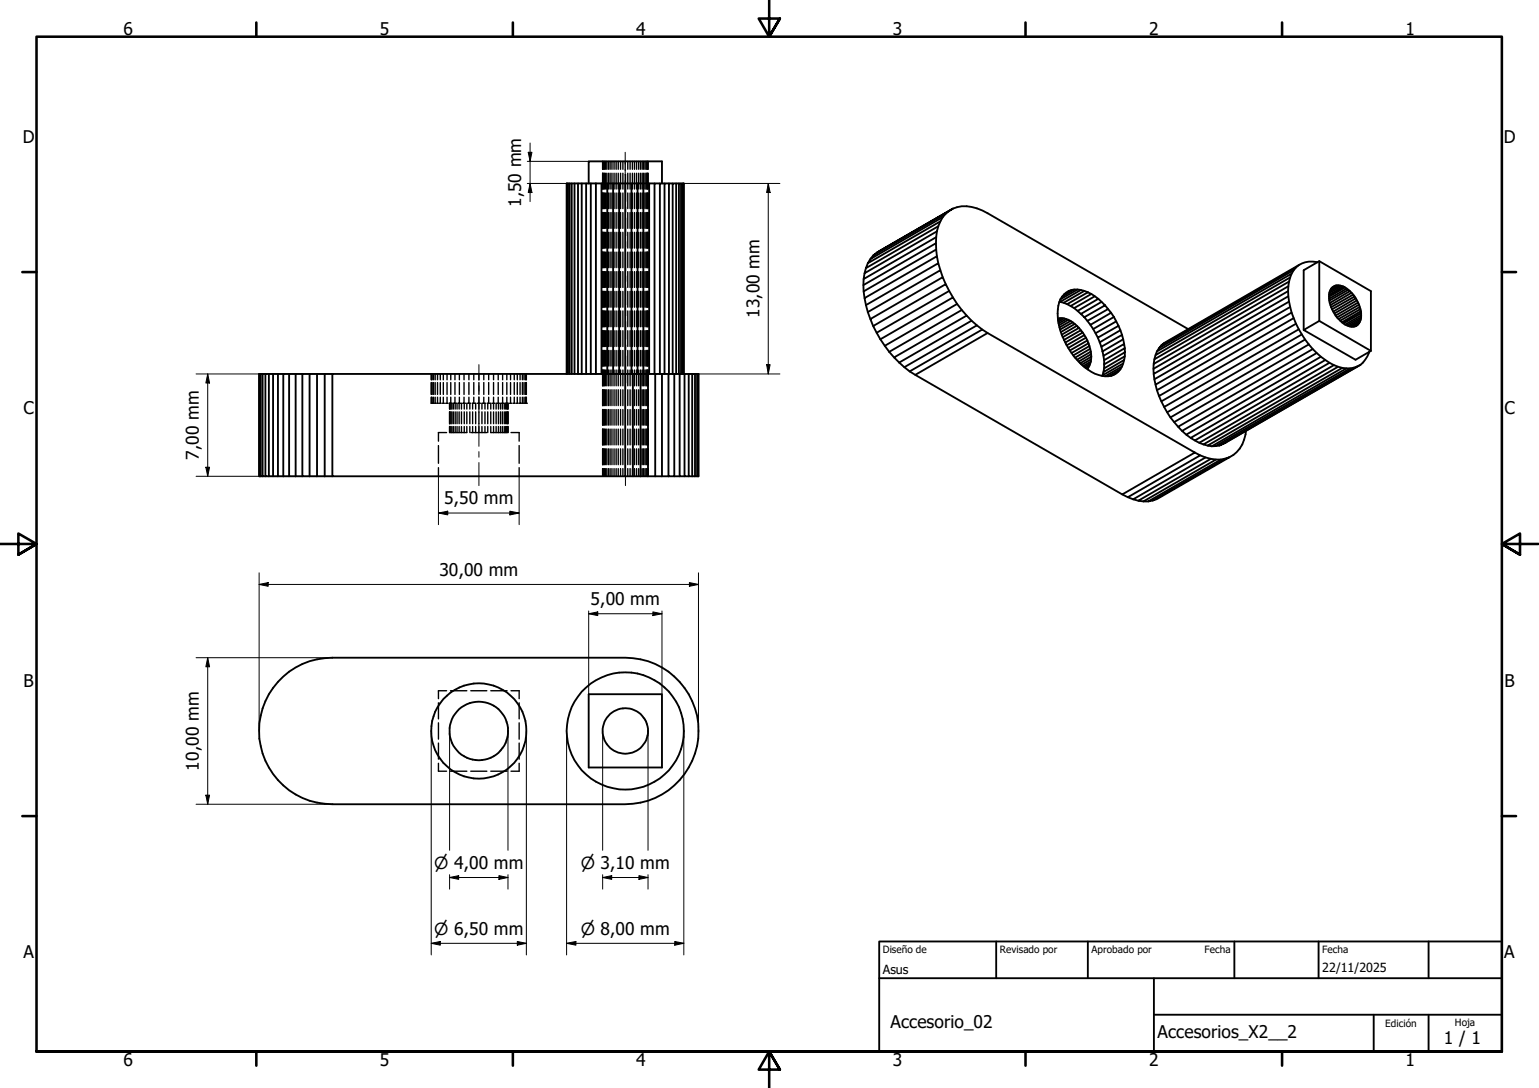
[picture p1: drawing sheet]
<svg xmlns="http://www.w3.org/2000/svg" width="420mm" height="297mm" viewBox="0 0 420 297" stroke-linecap="round" stroke-linejoin="round" font-family="sans-serif">
<!-- layer: Oculto (ISO) -->
<g fill="none" stroke="#000" stroke-width=".38">
<path d="M164.5 44.1v2.1M164.5 47.3v4.3M164.5 52.7v4.2M164.5 58v4.3M164.7 44.1v2.1M164.7 47.3v4.3M164.7 52.7v4.2M164.7 58v4.3M164.8 44.1v2.1M164.8 47.3v4.3M164.8 52.7v4.2M164.8 58v4.3"/>
<path d="M165 44.1v2.1M165 47.3v4.3M165 52.7v4.2M165 58v4.3M165.4 44.1v2.1M165.4 47.3v4.3M165.4 52.7v4.2M165.4 58v4.3M165.7 44.1v2.1M165.7 47.3v4.3M165.7 52.7v4.2M165.7 58v4.3"/>
<path d="M166.1 44.1v2.1M166.1 47.3v4.3M166.1 52.7v4.2M166.1 58v4.3M166.6 44.1v2.1M166.6 47.3v4.3M166.6 52.7v4.2M166.6 58v4.3M167.1 44.1v2.1M167.1 47.3v4.3M167.1 52.7v4.2M167.1 58v4.3"/>
<path d="M167.6 44.1v2.1M167.6 47.3v4.3M167.6 52.7v4.2M167.6 58v4.3M168.2 44.1v2.1M168.2 47.3v4.3M168.2 52.7v4.2M168.2 58v4.3M168.8 44.1v2.1M168.8 47.3v4.3M168.8 52.7v4.2M168.8 58v4.3"/>
<path d="M169.4 44.1v2.1M169.4 47.3v4.3M169.4 52.7v4.2M169.4 58v4.3M170.1 44.1v2.1M170.1 47.3v4.3M170.1 52.7v4.2M170.1 58v4.3M170.7 44.1v2.4M170.7 47.7v2.4M171.4 44.1v2.1M171.4 47.3v4.3"/>
<path d="M171.4 52.7v4.2M171.4 58v4.3M172 44.1v2.1M172 47.3v4.3M172 52.7v4.2M172 58v4.3M172.7 44.1v2.1M172.7 47.3v4.3M172.7 52.7v4.2M172.7 58v4.3M173.2 44.1v2.1M173.2 47.3v4.3"/>
<path d="M173.2 52.7v4.2M173.2 58v4.3M173.8 44.1v2.1M173.8 47.3v4.3M173.8 52.7v4.2M173.8 58v4.3M174.4 44.1v2.1M174.4 47.3v4.3M174.4 52.7v4.2M174.4 58v4.3M174.9 44.1v2.1M174.9 47.3v4.3"/>
<path d="M174.9 52.7v4.2M174.9 58v4.3M175.3 44.1v2.1M175.3 47.3v4.3M175.3 52.7v4.2M175.3 58v4.3M175.7 44.1v2.1M175.7 47.3v4.3M175.7 52.7v4.2M175.7 58v4.3M176.1 44.1v2.1M176.1 47.3v4.3"/>
<path d="M176.1 52.7v4.2M176.1 58v4.3M176.4 44.1v2.1M176.4 47.3v4.3M176.4 52.7v4.2M176.4 58v4.3M176.6 44.1v2.1M176.6 47.3v4.3M176.6 52.7v4.2M176.6 58v4.3M176.8 44.1v2.1M176.8 47.3v4.3"/>
<path d="M176.8 52.7v4.2M176.8 58v4.3M176.9 44.1v2.1M176.9 47.3v4.3M176.9 52.7v4.2M176.9 58v4.3M164.5 63.4v4.3M164.5 68.8v4.3M164.5 74.2v4.3M164.5 79.6v4.3M164.7 63.4v4.3M164.7 68.8v4.3"/>
<path d="M164.7 74.2v4.3M164.7 79.6v4.3M164.8 63.4v4.3M164.8 68.8v4.3M164.8 74.2v4.3M164.8 79.6v4.3M165 63.4v4.3M165 68.8v4.3M165 74.2v4.3M165 79.6v4.3M165.4 63.4v4.3M165.4 68.8v4.3"/>
<path d="M165.4 74.2v4.3M165.4 79.6v4.3M165.7 63.4v4.3M165.7 68.8v4.3M165.7 74.2v4.3M165.7 79.6v4.3M166.1 63.4v4.3M166.1 68.8v4.3M166.1 74.2v4.3M166.1 79.6v4.3M166.6 63.4v4.3M166.6 68.8v4.3"/>
<path d="M166.6 74.2v4.3M166.6 79.6v4.3M167.1 63.4v4.3M167.1 68.8v4.3M167.1 74.2v4.3M167.1 79.6v4.3M167.6 63.4v4.3M167.6 68.8v4.3M167.6 74.2v4.3M167.6 79.6v4.3M168.2 63.4v4.3M168.2 68.8v4.3"/>
<path d="M168.2 74.2v4.3M168.2 79.6v4.3M168.8 63.4v4.3M168.8 68.8v4.3M168.8 74.2v4.3M168.8 79.6v4.3M169.4 63.4v4.3M169.4 68.8v4.3M169.4 74.2v4.3M169.4 79.6v4.3M170.1 63.4v4.3M170.1 68.8v4.3"/>
<path d="M170.1 74.2v4.3M170.1 79.6v4.3M171.4 63.4v4.3M171.4 68.8v4.3M171.4 74.2v4.3M171.4 79.6v4.3M172 63.4v4.3M172 68.8v4.3M172 74.2v4.3M172 79.6v4.3M172.7 63.4v4.3M172.7 68.8v4.3"/>
<path d="M172.7 74.2v4.3M172.7 79.6v4.3M173.2 63.4v4.3M173.2 68.8v4.3M173.2 74.2v4.3M173.2 79.6v4.3M173.8 63.4v4.3M173.8 68.8v4.3M173.8 74.2v4.3M173.8 79.6v4.3M174.4 63.4v4.3M174.4 68.8v4.3"/>
<path d="M174.4 74.2v4.3M174.4 79.6v4.3M174.9 63.4v4.3M174.9 68.8v4.3M174.9 74.2v4.3M174.9 79.6v4.3M175.3 63.4v4.3M175.3 68.8v4.3M175.3 74.2v4.3M175.3 79.6v4.3M175.7 63.4v4.3M175.7 68.8v4.3"/>
<path d="M175.7 74.2v4.3M175.7 79.6v4.3M176.1 63.4v4.3M176.1 68.8v4.3M176.1 74.2v4.3M176.1 79.6v4.3M176.4 63.4v4.3M176.4 68.8v4.3M176.4 74.2v4.3M176.4 79.6v4.3M176.6 63.4v4.3M176.6 68.8v4.3"/>
<path d="M176.6 74.2v4.3M176.6 79.6v4.3M176.8 63.4v4.3M176.8 68.8v4.3M176.8 74.2v4.3M176.8 79.6v4.3M176.9 63.4v4.3M176.9 68.8v4.3M176.9 74.2v4.3M176.9 79.6v4.3M164.5 84.9v4.3M164.5 90.3v4.3"/>
<path d="M164.5 95.7v4.2M164.7 84.9v4.3M164.7 90.3v4.3M164.7 95.7v4.2M164.8 84.9v4.3M164.8 90.3v4.3M164.8 95.7v4.2M165 84.9v4.3M165 90.3v4.3M165 95.7v4.2M165.4 84.9v4.3M165.4 90.3v4.3"/>
<path d="M165.4 95.7v4.2M165.7 84.9v4.3M165.7 90.3v4.3M165.7 95.7v4.2M166.1 84.9v4.3M166.1 90.3v4.3M166.1 95.7v4.2M166.6 84.9v4.3M166.6 90.3v4.3M166.6 95.7v4.2M167.1 84.9v4.3M167.1 90.3v4.3"/>
<path d="M167.1 95.7v4.2M167.6 84.9v4.3M167.6 90.3v4.3M167.6 95.7v4.2M168.2 84.9v4.3M168.2 90.3v4.3M168.2 95.7v4.2M168.8 84.9v4.3M168.8 90.3v4.3M168.8 95.7v4.2M169.4 84.9v4.3M169.4 90.3v4.3"/>
<path d="M169.4 95.7v4.2M170.1 84.9v4.3M170.1 90.3v4.3M170.1 95.7v4.2M171.4 84.9v4.3M171.4 90.3v4.3M171.4 95.7v4.2M172 84.9v4.3M172 90.3v4.3M172 95.7v4.2M172.7 84.9v4.3M172.7 90.3v4.3"/>
<path d="M172.7 95.7v4.2M173.2 84.9v4.3M173.2 90.3v4.3M173.2 95.7v4.2M173.8 84.9v4.3M173.8 90.3v4.3M173.8 95.7v4.2M174.4 84.9v4.3M174.4 90.3v4.3M174.4 95.7v4.2M174.9 84.9v4.3M174.9 90.3v4.3"/>
<path d="M174.9 95.7v4.2M175.3 84.9v4.3M175.3 90.3v4.3M175.3 95.7v4.2M175.7 84.9v4.3M175.7 90.3v4.3M175.7 95.7v4.2M176.1 84.9v4.3M176.1 90.3v4.3M176.1 95.7v4.2M176.4 84.9v4.3M176.4 90.3v4.3"/>
<path d="M176.4 95.7v4.2M176.6 84.9v4.3M176.6 90.3v4.3M176.6 95.7v4.2M176.8 84.9v4.3M176.8 90.3v4.3M176.8 95.7v4.2M176.9 84.9v4.3M176.9 90.3v4.3M176.9 95.7v4.2M117.7 102.1v1.6M117.7 104.4v3.3"/>
<path d="M117.7 108.4v1.7M117.8 108.4v1.7h.3M117.8 102.1v1.6M117.8 104.4v3.3M118 102.1v1.6M118 104.4v3.3M118 108.4v1.7M118.2 110.1h.3M118.4 102.1v1.6M118.4 104.4v3.3M118.4 108.4v1.7M118.7 110.1h.4"/>
<path d="M118.8 102.1v1.6M118.8 104.4v3.3M118.8 108.4v1.7M119.3 110.1h.4M119.4 102.1v1.6M119.4 104.4v3.3M119.4 108.4v1.7M120 110.1h.5M120.2 102.1v1.6M120.2 104.4v3.3M120.2 108.4v1.7M120.8 110.1h.5"/>
<path d="M121 102.1v1.6M121 104.4v3.3M121 108.4v1.7M121.7 110.1h.7M121.9 118.1h-2.2v2.3M122 102.1v1.6M122 104.4v3.3M122 108.4v1.7M122.7 112.4v3.3M122.7 116.4v1.7M122.9 110.1v1.6M122.9 112.4v3.3"/>
<path d="M122.9 116.4v1.7M123.1 108.4v1.7h-.4v1.6M123.1 110.1h.3M123.1 102.1v1.6M123.1 104.4v3.3M123.1 110.1v1.6M123.1 112.4v3.3M123.1 116.4v1.7M123.4 110.1v1.6M123.4 112.4v3.3M123.4 116.4v1.7M123.8 110.1v1.6"/>
<path d="M123.8 112.4v3.3M123.8 116.4v1.7M124.2 108.4v1.7h-.4M124.2 110.1h.5M124.2 102.1v1.6M124.2 104.4v3.3M124.3 110.1v1.6M124.3 112.4v3.3M124.3 116.4v1.7M124.8 110.1v1.6M124.8 112.4v3.3M124.8 116.4v1.7"/>
<path d="M125.3 112.4v3.3M125.3 116.4v1.7M125.4 108.4v1.7h-.4M125.4 102.1v1.6M125.4 104.4v3.3M125.9 110.1h-.5l-.1 1.6M126 110.1v1.6M126 112.4v3.3M126 116.4v1.7M126.7 108.4v1.7h-.4M126.7 110.1h.4M126.7 102.1v1.6"/>
<path d="M126.7 104.4v3.3M126.7 110.1v1.6M126.7 112.4v3.3M126.7 116.4v1.7M127.4 116.4v1.7h-4.4M127.4 110.1v1.6M127.4 112.4v3.3M128 108.4v1.7h-.4M128 110.1h.5M128 102.1v1.6M128 104.4v3.3M128.3 110.1v1.6"/>
<path d="M128.3 112.4v3.3M128.3 116.4v1.7M128.5 118.1h4.4M128.9 110.1h.9M129 110.1v1.6M129 112.4v3.3M129 116.4v1.7M129.3 102.1v1.6M129.3 104.4v3.3M129.3 108.4v1.7M129.9 110.1v1.6M129.9 112.4v3.3"/>
<path d="M129.9 116.4v1.7M130.7 108.4v1.7h-.5M130.7 102.1v1.6M130.7 104.4v3.3M130.7 112.4v3.3M130.7 116.4v1.7M131.2 110.1h-.5v1.6M131.6 110.1v1.6M131.6 112.4v3.3M131.6 116.4v1.7M131.6 110.1h.9M132.1 102.1v1.6"/>
<path d="M132.1 104.4v3.3M132.1 108.4v1.7M132.4 110.1v1.6M132.4 112.4v3.3M132.4 116.4v1.7M133.2 110.1v1.6M133.2 112.4v3.3M133.2 116.4v1.7M133.4 108.4v1.7h-.4M133.4 110.1h.5M133.4 102.1v1.6M133.4 104.4v3.3"/>
<path d="M134 116.4v1.7h4.4M134 110.1v1.6M134 112.4v3.3M134.3 110.1h.8M134.7 102.1v1.6M134.7 104.4v3.3M134.7 108.4v3.3M134.7 112.4v3.3M134.7 116.4v1.7M135.4 110.1v1.6M135.4 112.4v3.3M135.4 116.4v1.7"/>
<path d="M135.6 110.1h.8M136 102.1v1.6M136 104.4v3.3M136 108.4v1.7M136.1 110.1v1.6M136.1 112.4v3.3M136.1 116.4v1.7M136.7 110.1v1.6M136.7 112.4v3.3M136.7 116.4v1.7M137.2 110.1v1.6M137.2 112.4v3.3"/>
<path d="M137.2 116.4v1.7M137.2 108.4v1.7h-.4M137.2 110.1h.4M137.2 102.1v1.6M137.2 104.4v3.3M137.7 110.1v1.6M137.7 112.4v3.3M137.7 116.4v1.7M138 110.1h.7v1.6M138 110.1v1.6M138 112.4v3.3M138 116.4v1.7"/>
<path d="M138.3 110.1v1.6M138.3 112.4v3.3M138.3 116.4v1.7M138.4 102.1v1.6M138.4 104.4v3.3M138.4 108.4v1.7M138.6 110.1v1.6M138.6 112.4v3.3M138.6 116.4v1.7M138.7 112.4v3.3M138.7 116.4v1.7M139.1 110.1h.7"/>
<path d="M139.4 102.1v1.6M139.4 104.4v3.3M139.4 108.4v1.7M139.5 118.1h2.2v2.3M140.1 110.1h.6M140.4 102.1v1.6M140.4 104.4v3.3M140.4 108.4v1.7M141 110.1h.5M141.2 102.1v1.6M141.2 104.4v3.3M141.2 108.4v1.7"/>
<path d="M141.7 110.1h.3M142 108.4v1.7h.2M142 102.1v1.6M142 104.4v3.3M142.4 110.1h.2M142.6 108.4l.1 1.7M142.6 102.1v1.6M142.6 104.4v3.3M142.9 110.1h.3M143.1 102.1v1.6M143.1 104.4v3.3M143.1 108.4v1.7"/>
<path d="M143.3 110.1h.1M143.4 108.4l.1 1.7M143.4 102.1v1.6M143.4 104.4v3.3M143.6 108.4v1.7M143.6 102.1v1.6M143.6 104.4v3.3M164.5 101v4.3M164.5 106.4v4.3M164.5 111.8v4.3M164.5 117.1v4.4M164.7 101v4.3"/>
<path d="M164.7 106.4v4.3M164.7 111.8v4.3M164.7 117.1v4.4M164.8 101v4.3M164.8 106.4v4.3M164.8 111.8v4.3M164.8 117.1v4.4M165 101v4.3M165 106.4v4.3M165 111.8v4.3M165 117.1v4.4M165.4 101v4.3"/>
<path d="M165.4 106.4v4.3M165.4 111.8v4.3M165.4 117.1v4.4M165.7 101v4.3M165.7 106.4v4.3M165.7 111.8v4.3M165.7 117.1v4.4M166.1 101v4.3M166.1 106.4v4.3M166.1 111.8v4.3M166.1 117.1v4.4M166.6 101v4.3"/>
<path d="M166.6 106.4v4.3M166.6 111.8v4.3M166.6 117.1v4.4M167.1 101v4.3M167.1 106.4v4.3M167.1 111.8v4.3M167.1 117.1v4.4M167.6 101v4.3M167.6 106.4v4.3M167.6 111.8v4.3M167.6 117.1v4.4M168.2 101v4.3"/>
<path d="M168.2 106.4v4.3M168.2 111.8v4.3M168.2 117.1v4.4M168.8 101v4.3M168.8 106.4v4.3M168.8 111.8v4.3M168.8 117.1v4.4M169.4 101v4.3M169.4 106.4v4.3M169.4 111.8v4.3M169.4 117.1v4.4M170.1 101v4.3"/>
<path d="M170.1 106.4v4.3M170.1 111.8v4.3M170.1 117.1v4.4M171.4 101v4.3M171.4 106.4v4.3M171.4 111.8v4.3M171.4 117.1v4.4M172 101v4.3M172 106.4v4.3M172 111.8v4.3M172 117.1v4.4M172.7 101v4.3"/>
<path d="M172.7 106.4v4.3M172.7 111.8v4.3M172.7 117.1v4.4M173.2 101v4.3M173.2 106.4v4.3M173.2 111.8v4.3M173.2 117.1v4.4M173.8 101v4.3M173.8 106.4v4.3M173.8 111.8v4.3M173.8 117.1v4.4M174.4 101v4.3"/>
<path d="M174.4 106.4v4.3M174.4 111.8v4.3M174.4 117.1v4.4M174.9 101v4.3M174.9 106.4v4.3M174.9 111.8v4.3M174.9 117.1v4.4M175.3 101v4.3M175.3 106.4v4.3M175.3 111.8v4.3M175.3 117.1v4.4M175.7 101v4.3"/>
<path d="M175.7 106.4v4.3M175.7 111.8v4.3M175.7 117.1v4.4M176.1 101v4.3M176.1 106.4v4.3M176.1 111.8v4.3M176.1 117.1v4.4M176.4 101v4.3M176.4 106.4v4.3M176.4 111.8v4.3M176.4 117.1v4.4M176.6 101v4.3"/>
<path d="M176.6 106.4v4.3M176.6 111.8v4.3M176.6 117.1v4.4M176.8 101v4.3M176.8 106.4v4.3M176.8 111.8v4.3M176.8 117.1v4.4M176.9 101v4.3M176.9 106.4v4.3M176.9 111.8v4.3M176.9 117.1v4.4M119.7 121.7v4.8"/>
<path d="M119.7 127.7v2.3M141.7 121.7v4.8M141.7 127.7v2.3M164.5 122.5v4.4M164.5 127.9v2.1M164.7 122.5v4.4M164.7 127.9v2.1M164.8 122.5v4.4M164.8 127.9v2.1M165 122.5v4.4M165 127.9v2.1M165.4 122.5v4.4"/>
<path d="M165.4 127.9v2.1M165.7 122.5v4.4M165.7 127.9v2.1M166.1 122.5v4.4M166.1 127.9v2.1M166.6 122.5v4.4M166.6 127.9v2.1M167.1 122.5v4.4M167.1 127.9v2.1M167.6 122.5v4.4M167.6 127.9v2.1M168.2 122.5v4.4"/>
<path d="M168.2 127.9v2.1M168.8 122.5v4.4M168.8 127.9v2.1M169.4 122.5v4.4M169.4 127.9v2.1M170.1 122.5v4.4M170.1 127.9v2.1M171.4 122.5v4.4M171.4 127.9v2.1M172 122.5v4.4M172 127.9v2.1M172.7 122.5v4.4"/>
<path d="M172.7 127.9v2.1M173.2 122.5v4.4M173.2 127.9v2.1M173.8 122.5v4.4M173.8 127.9v2.1M174.4 122.5v4.4M174.4 127.9v2.1M174.9 122.5v4.4M174.9 127.9v2.1M175.3 122.5v4.4M175.3 127.9v2.1M175.7 122.5v4.4"/>
<path d="M175.7 127.9v2.1M176.1 122.5v4.4M176.1 127.9v2.1M176.4 122.5v4.4M176.4 127.9v2.1M176.6 122.5v4.4M176.6 127.9v2.1M176.8 122.5v4.4M176.8 127.9v2.1M176.9 122.5v4.4M176.9 127.9v2.1M119.7 191.9v4.4"/>
<path d="M119.7 197.3v4.5M121.9 188.6h-2.2v2.1M123 188.6h4.4M128.5 188.6h4.4M134 188.6h4.4M139.5 188.6h2.2v2.1M141.7 191.9v4.4M141.7 197.3v4.5M119.7 208.4v2.2h2.2M119.7 202.9v4.3M123 210.6h4.4M128.5 210.6h4.4"/>
<path d="M134 210.6h4.4M141.7 208.4v2.2h-2.2M141.7 202.9v4.3"/>
</g>
<!-- layer: Visible (ISO) -->
<g fill="none" stroke="#000" stroke-width=".51">
<path d="M154.8 50.1v52M155.1 50.1v52M155.5 50.1v52M156.1 50.1v52M156.8 50.1v52M157.8 50.1v52M158.8 50.1v52M160 50.1v52M160.7 50.1v-6h20v6M161.3 50.1v52M162.7 50.1h16M162.7 50.1h-8v52"/>
<path d="M162.7 50.1v52M164.2 50.1v52M165.8 50.1v52M167.4 50.1v52M169 50.1v52M170.7 50.1v52M172.4 50.1v52M174.1 50.1v52M175.6 50.1v52M177.2 50.1v52M180.1 50.1h-1.4v52M181.4 50.1h-1.3v52"/>
<path d="M182.6 50.1h-1.2v52M183.6 50.1h-1v52M184.6 50.1h-1v52M185.4 50.1h-.8v52M185.9 50.1h-.5v52M186.4 50.1h-.5v52M186.6 50.1h-.2v52M257.4 59.3l-.7 1.1-19.8 11.5 .7-1.2M258.2 58.3l-.8 1-19.8 11.4 .8-.9M259.1 57.6l-.9 .7-19.8 11.5 .9-.8M260.2 56.9l-20.9 12.1 20.9-12.1a10.1 10.1 0 0 1 9.4 1.3l54.8 31.6M235.8 76.2v3.4"/>
<path d="M255.5 66.4l-19.8 11.4M255.6 64.8l-19.8 11.4 .2-1.6M255.8 70l-.2-1.9-19.8 11.5 .2 1.8M255.8 63.2l-.2 4.9M256.2 71.9l-.4-1.9-19.8 11.4 .4 1.9M256.2 61.8l-.4 1.4-19.8 11.4 .4-1.4M256.7 73.8l-.5-1.9-19.8 11.4 .5 1.9M256.7 60.4l-.5 1.4-19.8 11.4 .5-1.3M257.4 75.7l-.7-1.9-19.8 11.4 .7 1.9M258.2 77.6l-.8-1.9-19.8 11.4 .8 1.9M259.1 79.4l-.9-1.8-19.8 11.4 .9 1.9M292.5 79.2l-.7 .2-1.3 1"/>
<path d="M293.3 79l-.8 .2-2 1.2M294.2 79h-.9l-3.4 2M295.1 79.2l-.9-.2-4.7 2.7M296 79.4l-.9-.2-5.7 3.2M297 79.8l-1-.4-5.6 3.3-1-.3M351.7 79.5l-36.8 21.2 .1 1.4 36.7-21.2M351.7 78.2l-36.7 21.2-.1 1.3M351.9 76.9l-36.7 21.2-.2 1.3M352.2 75.7l-36.7 21.3M352.6 74.7l-36.8 21.2-.6 2.2M353.2 73.8l-36.8 21.2 .7-.7M354.6 72.4l-36.8 21.2-.7 .7 36.7-21.3"/>
<path d="M359.7 71.6a6.1 6.1 0 0 0-7.8 5.3 22.4 22.4 0 0 0 5.4 17.1M360.2 71.3v16.3M364.6 78l-.9 .5M365 77.9l-1.6 .9M365.4 77.9l-2.2 1.3M365.9 78l-2.9 1.6M366.3 78.1l-3.4 1.9M366.8 78.2a2.64 2.64 0 0 0-2.9 .1 2.64 2.64 0 0 0-1.1 2.7l.2 1.7 .7 1.7M367.2 78.5l.5 .3-4.9 2.8M367.7 78.8l.4 .3-5.2 3M368.1 79.1l.5 .4-5.6 3.2M368.6 79.5l.4 .4-5.8 3.4"/>
<path d="M369 79.9l.4 .5-6 3.5M240.3 92.6l1.3 1.8M242.8 96.1l1.3 1.5M245.5 99l1.4 1.3M260.2 81.2l-1.1-1.8-19.8 11.5 1 1.7M261.3 83l-1.1-1.8-19.9 11.4M262.6 84.6l-1.3-1.6-19.7 11.4 1.2 1.7M263.9 86.2l-1.3-1.6-19.8 11.5M265.2 87.6l-1.3-1.4-19.8 11.4 1.4 1.4M266.7 88.8l-1.5-1.2-19.7 11.4M268.2 90l-1.5-1.2-19.8 11.5 1.4 1.1M269.6 90.9l-1.4-.9-19.9 11.4"/>
<path d="M288.9 87h-.1M289.2 82.4h.2M289.4 86.9l-.5 .3M289.5 81.7a13.9 13.9 0 0 0 1 11.1M289.9 91.4l4.1-2.5 .6 .6-4.5 2.6M289.9 86.9l-1 .6M290.4 82.7l.9 .3M290.4 92.8l4.7-2.6 .5 .6-4.8 2.7M290.5 92.8a18 18 0 0 0 9.3 9.5l1.9 .4M290.5 80.4l-1 1.3M290.5 86.9l-1.7 .1M291.1 87.1l-.6-.2-1.6 1"/>
<path d="M291.3 83l5.7-3.2 .9 .4-5.6 3.4zM291.7 95l4.8-2.8 .7 1.5-4.7 2.7M291.7 87.3l-.6-.2-2.1 1.2M292.3 87.6l-.6-.3-2.6 1.5M292.9 88l-.6-.4-3.1 1.8M293.4 88.4l-.5-.4-3.5 2M294 88.9l-.6-.5-3.8 2.3M294.2 84.9l.9 .8M294.6 89.5l.5 .7M295.6 90.8l.4 .7M296.5 92.2l-.5-.7-4.8 2.8M296.9 92.9l-4.8 2.8"/>
<path d="M297.2 93.7l.2 .8-4.3 2.5M297.4 94.5l.2 .7-4.1 2.4M297.4 99.8l-.2 .5M297.6 99.3l-.2 .5-1 .6M297.6 95.2l.2 .8-3.8 2.2M297.8 98.7l-.2 .6-1.6 .9M297.8 96l.1 .7M297.9 96.7v.7l-3 1.8M297.9 96.7l-3.5 2M297.9 98.1l-2.6 1.5M297.9 80.2l1 .7-5.7 3.2-.9-.5M297.9 97.4l-.1 1.3-2.1 1.2"/>
<path d="M298.9 80.9l.9 .7-5.6 3.3-1-.8M299.8 81.6l.9 .8M300.2 93.5l.5 1.2M301 95.9l5.6-3.3-.3-1.2-5.6 3.3 .5 2.4M301.4 98.3l5.7-3.3v1.2l-5.7 3.3zM301.7 83.4l.8 1-5.6 3.2-.9-1 5.7-3.2-1-1-5.6 3.3 .9 .9M302.5 84.4l.8 1-5.6 3.3-.8-1.1M303.3 85.4l.8 1.1M304.1 86.5l-5.7 3.3-.7-1.1M304.1 86.5l.6 1.2-5.6 3.3-.7-1.2M304.7 87.7l.7 1.2-5.7 3.3-.6-1.2M305.4 88.9l.5 1.3-5.7 3.3-.5-1.3"/>
<path d="M305.9 90.2l.4 1.2M306.6 99.2l-.3 .9-4.6 2.6M306.6 92.6l.3 1.3M306.9 98.3l-.3 .9-5.6 3.3 .2-.9M307.1 95l-.2-1.1-5.7 3.2 .2 1.2M307.1 96.2v1.1l-5.7 3.3v-1.1M307.1 97.3l-.2 1-5.7 3.3 .2-1M316.4 95l-.6 .9M351.9 82.3l-36.7 21.3-.2-1.5M352.2 83.8l-36.7 21.2-.3-1.4M352.6 85.3l-36.8 21.2-.3-1.5M353.2 86.9l-36.8 21.2-.6-1.6"/>
<path d="M353.8 88.4l-36.7 21.2-.7-1.5M354.6 89.9l-36.8 21.2-.7-1.5M355.4 91.3l-36.8 21.3-.8-1.5M355.9 90.1v-16.3l4.3-2.5 14.1 8.2v16.3l-4.2 2.4-14.2-8.1 4.3-2.5 14.1 8.2M356.3 92.7l-36.8 21.3-.9-1.4M357.3 94a17.7 17.7 0 0 0 9.2 6.4l2.1 .2M357.3 94l-36.8 21.2-1-1.2M358.4 95.3l-36.8 21.2 1.1 1.2M359.5 96.4l-36.8 21.3 1.1 1M360.6 97.4l-36.8 21.3 1.3 .9M361.8 98.3l-36.7 21.3 1.1 .7 36.8-21.3M362.8 80.5l4-2.3 .4 .3-4.4 2.5"/>
<path d="M363.7 84.4a7.1 7.1 0 0 0 5.7 4.8 2.45 2.45 0 0 0 2.1-2.2M364.2 99.7l-36.8 21.2-1.2-.6M366.3 88l5.2-3.1 .1 .6-4.8 2.8M369.4 80.4l.4 .5-6.1 3.5M369.8 80.9l.3 .6-6.1 3.6M370.1 81.5l.4 .5-6.2 3.6M370.5 82l.3 .6M370.5 88.8l-.4 .2M370.8 88.6l-1 .5M371 83.2l-.2-.6-6.2 3.6M371 88.3l-1.6 .9M371.2 83.8l-.2-.6-6 3.5"/>
<path d="M371.2 87.9l-2.2 1.3M371.4 84.4l-.2-.6-5.8 3.3M371.4 87.5l-2.8 1.6M371.5 84.9l-.1-.5-5.5 3.2M371.6 85.5v.6l-4.4 2.5M371.6 86.1v.5l-3.9 2.2M371.6 86.6l-.1 .4-3.4 2M373.8 96.1a6.6 6.6 0 0 1-2.4 3.5l-37.6 21.7 37.6-21.7M70.8 102.1v27.9M71.2 102.1h-.4v27.9h.4M71.7 102.1h-.5v27.9h.5M72.5 102.1h-.8v27.9h.8"/>
<path d="M73.4 102.1h-.9v27.9h.9M74.5 102.1h-1.1v27.9h1.1M75.9 102.1h-1.4v27.9h1.4M77.3 102.1h-1.4v27.9h1.4M78.9 102.1h-1.6v27.9M80.7 102.1h-1.8v27.9h1.8M82.5 102.1h-1.8v27.9M84.5 102.1h-2v27.9h2M86.6 102.1h-2.1v27.9M88.6 102.1h-2v27.9h2M90.7 102.1h80v27.9h-80zM90.7 102.1h-2.1v27.9"/>
<path d="M170.7 102.1h2.1v27.9h-2.1M172.8 102.1h2.1M176.9 102.1h-2v27.9M178.9 102.1h-2v27.9h2M180.7 102.1h-1.8v27.9M182.5 102.1h1.6v27.9h-1.6zM182.5 102.1h-1.8v27.9h1.8M184.1 102.1h1.4M186.6 102.1v-52l.1 52M186.9 102.1h-1.4v27.9h1.4M188 102.1h-1.1v27.9h1.1M189 102.1h-1v27.9h1"/>
<path d="M189.7 102.1h-.7v27.9h.7M190.3 102.1h-.6v27.9h.6M190.6 102.1l.1 27.9zM190.6 102.1h-.3v27.9h.3M248.3 101.4l1.6 .9M249.9 102.3l19.7-11.4 56.6 32.7-19.8 11.4zM296.5 100.6l.7-.3-.3 .3M296.9 100.6l-.2 .1 .2-.1M301 102.5l-.1 .2M303.3 102.6l-1.6 .1M305.4 101.4l-1.3 .9-.8 .3M305.9 100.8l-.5 .6-2.1 1.2"/>
<path d="M306.3 100.1l-.4 .7-3.4 1.9M320.5 115.2l1.1 1.3M340.2 117.6a8.6 8.6 0 0 1-4.5 7.2M365.3 100.1l-36.8 21.2 1.2 .4M366.5 100.4l-36.8 21.3 1.1 .1M367.6 100.6l-36.8 21.2h1.1M369.6 100.4l-1 .2-36.7 21.2M370.5 100.1l-.9 .3-36.7 21.3 .9-.4M77.3 130h1.6M80.7 130h1.8M84.5 130h2.1M88.6 130h2.1"/>
<path d="M172.8 130h4.1M178.9 130h1.8M184.1 130h1.4M307.9 135.7l1.5 .6M309.4 136.3l1.4 .4M312.2 136.9h1.3M314.7 136.6l19.8-11.4 1.2-.4-19.9 11.5zM326.2 123.6l1.5 .7-19.8 11.4-1.5-.7M327.4 120.9l1.1 .4M327.7 124.3l1.4 .6M330.6 125.3l-1.5-.4-19.7 11.4M332 125.5l-1.4-.2-19.8 11.4 1.4 .2"/>
<path d="M332.9 121.7l-1 .1M333.3 125.5h-1.3l-19.8 11.4M334.5 125.2l-1.2 .3-19.8 11.4 1.2-.3M77.3 184.7a19.5 19.5 0 0 1 13.4-5.1h80a20 20 0 0 1 20 20 20 20 0 0 1-20 20h-80a20 20 0 0 1-18.6-12.9 20 20 0 0 1 5.2-22zM160.7 189.5h20v20h-20z"/>
<circle cx="130.7" cy="199.6" r="8"/>
<circle cx="130.7" cy="199.6" r="13"/>
<circle cx="170.7" cy="199.6" r="16"/>
<circle cx="170.7" cy="199.6" r="6.2"/>
</g>
<!-- layer: Oculto (ISO) -->
<g fill="#000">
<circle cx="117.7" cy="110.1" r=".19"/>
<circle cx="117.8" cy="110.1" r=".19"/>
<circle cx="143.7" cy="110.1" r=".19"/>
</g>
<!-- layer: Borde (ISO) -->
<g fill="none" stroke="#000" stroke-width=".7">
<path d="M70 6.1v3.9M140 6.1v3.9M210 0v10l-2.9-4.9h5.8l-2.9 4.9 2.9-4.9M280 6.1v3.9M350 6.1v3.9M6.1 74.3h3.9M410 74.3h3.9M0 148.5h10l-5-2.8v5.7l5-2.9-5 2.9M420 148.5h-10l5-2.8v5.7l-5-2.9 5 2.9M6.1 222.8h3.9M410 222.8h3.9M10 287.1v-277.1h400v277.1h-400h400"/>
<path d="M70 287.1v3.8M140 287.1v3.8M212.9 292l-2.9-4.9 2.9 4.9h-5.8l2.9-4.9v9.9M280 287.1v3.8M350 287.1v3.8"/>
</g>
<path d="M240 257h170v30.1h-170zM272 257v10.1M297 257v10.1M337 257v10.1M360 257v10.1M390 257v10.1M240 267.1h170M315 277h95M315 267.1v20M375 277v10.1M390 277v10.1" fill="none" stroke="#000" stroke-width=".51"/>
<!-- layer: Cota (ISO) -->
<g fill="none" stroke="#000" stroke-width=".27">
<path d="M144.7 39v16M144 50.1h26.6M144 44.1h16.7M144.2 41.6h1l-.5 2.5zM144.7 50.1l.5 2.5h-1zM170.9 50.1h42M209.7 50.1l.5 2.5h-.9zM209.7 50.1v52M209.3 99.6h.9l-.5 2.5zM53.5 102.1h37.2M56.7 102.1l.5 2.5h-1zM56.7 102.1v27.9"/>
<path d="M157.8 102.1h12.9M170.9 102.1h42M53.5 130h37.2M56.2 127.6h1l-.5 2.4zM119.7 130v13.2M139.2 139.6l2.5 .5-2.5 .5zM141.7 130v13.2M70.7 159.6l2.5-.5v1zM70.7 159.6h120M70.7 156.4v43.2M119.7 140.1l2.5-.5v1zM119.7 140.1h22"/>
<path d="M188.2 159.1l2.5 .5-2.5 .5zM190.7 156.4v43.2M53.5 179.6h37.2M56.7 179.6l.5 2.4h-1zM56.7 179.6v40M160.7 167.6l2.5-.5v1zM160.7 167.6h20M160.7 166.8v22.7M178.2 167.1l2.5 .5-2.5 .5zM180.7 166.8v22.7M117.7 199.6v61.1M122.7 199.6v32.5"/>
<path d="M138.7 199.6v32.5M143.7 199.6v61.1M154.7 199.6v61.1M164.5 199.6v32.5M176.9 199.6v32.5M186.7 199.6v61.1M53.5 219.6h37.2M56.2 217.1h1l-.5 2.5zM122.7 239.6l2.5-.5v1zM122.7 239.6h16M122.7 238.8v3.9M136.2 239.1l2.5 .5-2.5 .5z"/>
<path d="M138.7 238.8v3.9M164.5 239.6l2.5-.5v1zM164.5 239.6h12.4M164.5 238.8v3.9M174.4 239.1l2.5 .5-2.5 .5zM176.9 238.8v3.9M117.7 257.5l2.5-.5v1zM117.7 257.5h26M141.2 257l2.5 .5-2.5 .5zM154.7 257.5l2.5-.5v1zM154.7 257.5h32M184.2 257l2.5 .5-2.5 .5z"/>
</g>
<g fill="#000">
<path d="M144.2 41.6h1l-.5 2.5zM144.7 50.1l.5 2.5h-1zM209.7 50.1l.5 2.5h-.9zM209.3 99.6h.9l-.5 2.5zM56.7 102.1l.5 2.5h-1zM56.2 127.6h1l-.5 2.4zM119.7 140.1l2.5-.5v1zM70.7 159.6l2.5-.5v1zM139.2 139.6l2.5 .5-2.5 .5zM160.7 167.6l2.5-.5v1zM178.2 167.1l2.5 .5-2.5 .5zM188.2 159.1l2.5 .5-2.5 .5z"/>
<path d="M56.7 179.6l.5 2.4h-1zM56.2 217.1h1l-.5 2.5zM122.7 239.6l2.5-.5v1zM164.5 239.6l2.5-.5v1zM117.7 257.5l2.5-.5v1zM136.2 239.1l2.5 .5-2.5 .5zM141.2 257l2.5 .5-2.5 .5zM154.7 257.5l2.5-.5v1zM174.4 239.1l2.5 .5-2.5 .5zM184.2 257l2.5 .5-2.5 .5z"/>
</g>
<!-- layer: Eje (ISO) -->
<g fill="none" stroke="#000" stroke-width=".27">
<path d="M170.7 41.6v3.2M170.7 46.3v1.5M170.7 49.3v3.3M170.8 47.5v7.5M170.8 56.5v1.5M170.8 59.5v4.9M170.8 70.5v6.8M170.8 78.9v1.5M170.8 65.9v1.5M170.8 68.9v4.9M170.8 75.3v1.5M170.8 78.3v4.9"/>
<path d="M130.7 99.6v4.2M170.8 81.8v4.4M170.8 87.6v1.5M170.8 90.7v4.2M170.8 96.4v1.5M170.8 99.4v4.3M170.8 84.8v1.4M170.8 87.7v4.9M170.8 94.2v1.4M170.8 97.1v7.5M130.7 105.3v1.5M130.7 108.3v4.3"/>
<path d="M130.7 115.6v6.2M170.8 105.2v1.5M170.8 108.2v4.3M170.8 114v1.5M170.8 117v4.3M130.7 123.3v1.5M130.7 126.3v6.3M170.8 122.8v1.5M170.8 125.8v6.8"/>
</g>
<g font-size="4.8">
<text x="33.7" y="9.6">6</text>
<text x="103.7" y="9.6">5</text>
<text x="173.7" y="9.6">4</text>
<text x="243.7" y="9.6">3</text>
<text x="313.7" y="9.6">2</text>
<text x="383.7" y="9.6">1</text>
<text x="6.2" y="38.9">D</text>
<text x="410.5" y="38.9">D</text>
<text x="142.3" y="56.5" transform="rotate(-90 142.3 56.5)">1,50 mm</text>
<text x="207.4" y="86.9" transform="rotate(-90 207.4 86.9)">13,00 mm</text>
<text x="6.4" y="113.1">C</text>
<text x="410.7" y="113.1">C</text>
<text x="54.3" y="125.5" transform="rotate(-90 54.3 125.5)">7,00 mm</text>
<text x="121.3" y="137.7">5,50 mm</text>
<text x="120" y="157.1">30,00 mm</text>
<text x="161.2" y="165.1">5,00 mm</text>
<text x="6.4" y="187.4">B</text>
<text x="410.7" y="187.4">B</text>
<text x="54.3" y="210.4" transform="rotate(-90 54.3 210.4)">10,00 mm</text>
<text x="6.4" y="261.7">A</text>
<text x="410.7" y="261.7">A</text>
<text x="243.1" y="280.8">Accesorio_02</text>
<text x="316" y="283.4">Accesorios_X2__2</text>
<text x="394.2" y="285">1 / 1</text>
<text x="33.7" y="290.9">6</text>
<text x="103.7" y="290.9">5</text>
<text x="173.7" y="290.9">4</text>
<text x="243.7" y="290.9">3</text>
<text x="313.7" y="290.9">2</text>
<text x="383.7" y="290.9">1</text>
</g>
<g font-size="4.6">
<text x="118.6" y="237.2">⌀ 4,00 mm</text>
<text x="158.6" y="237.2">⌀ 3,10 mm</text>
<text x="118.6" y="255.2">⌀ 6,50 mm</text>
<text x="158.6" y="255.2">⌀ 8,00 mm</text>
</g>
<g font-size="3.4">
<text x="241" y="266">Asus</text>
<text x="361" y="265.5">22/11/2025</text>
</g>
<g font-size="2.7">
<text x="241" y="260.2">Diseño de</text>
<text x="273" y="260.1">Revisado por</text>
<text x="298" y="260.1">Aprobado por</text>
<text x="328.9" y="260.1">Fecha</text>
<text x="361" y="260.1">Fecha</text>
<text x="378.2" y="280.3">Edición</text>
<text x="397.2" y="280">Hoja</text>
</g>
</svg>
